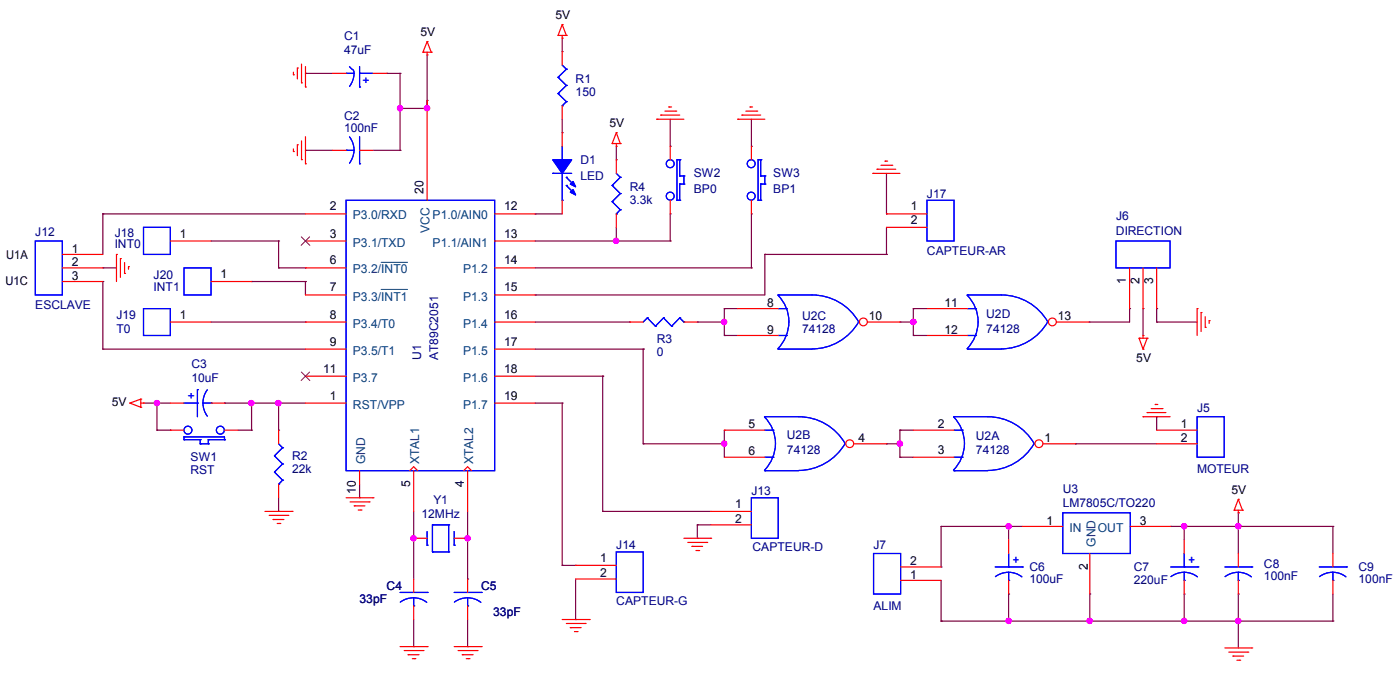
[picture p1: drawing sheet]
<svg xmlns="http://www.w3.org/2000/svg" width="300mm" height="145mm" viewBox="0 0 300 145" stroke-linecap="round" stroke-linejoin="round" font-family="sans-serif">
<!-- layer: Calque 1 -->
<path d="M59.7 86.3h.1M59.7 92.1h.1M59.7 86.3v5.8M59.7 86.3h5.8M77.1 106.6h.1M77.1 103.7v2.9" fill="none" stroke="#800040" stroke-width=".25"/>
<circle cx="59.7" cy="86.3" r=".56" fill="#f0f"/>
<circle cx="59.7" cy="86.3" r=".56" fill="none" stroke="#f0f" stroke-width=".25"/>
<path d="M51 92.1h2.9M53.9 86.3h.1M53.9 92.1h.1M53.9 86.3v5.8M53.9 86.3h5.8" fill="none" stroke="#800040" stroke-width=".25"/>
<circle cx="53.9" cy="86.3" r=".56" fill="#f0f"/>
<circle cx="53.9" cy="86.3" r=".56" fill="none" stroke="#f0f" stroke-width=".25"/>
<path d="M33.6 86.3h.1M33.6 92.1h.1M33.6 86.3v5.8M33.6 86.3h2.9M48.1 86.3h.1M48.1 86.3h5.8" fill="none" stroke="#800040" stroke-width=".25"/>
<circle cx="33.6" cy="86.3" r=".56" fill="#f0f"/>
<circle cx="33.6" cy="86.3" r=".56" fill="none" stroke="#f0f" stroke-width=".25"/>
<g fill="none" stroke="#800040" stroke-width=".25">
<path d="M65.5 15.7h.1M65.5 15.7h5.8M91.6 11.8v11.4M65.5 32.2h.1M65.5 32.2h5.8M80 32.2h5.8M85.8 32.2h.1M85.8 23.2h.1M85.8 23.2v9M91.6 23.2h.1M30.8 86.3h2.8M33.6 86.3h.1"/>
<path d="M33.6 92.1h2.9M36.5 92.1h.1M59.7 109.5h.1M59.7 106.6v2.9"/>
</g>
<circle cx="85.7" cy="23.2" r=".56" fill="#f0f"/>
<circle cx="85.7" cy="23.2" r=".56" fill="none" stroke="#f0f" stroke-width=".25"/>
<path d="M82.9 15.7h.1M82.9 15.7h2.9M85.8 23.2h5.8M91.6 23.2h.1" fill="none" stroke="#800040" stroke-width=".25"/>
<circle cx="91.5" cy="23.2" r=".57" fill="#f0f"/>
<circle cx="91.5" cy="23.2" r=".57" fill="none" stroke="#f0f" stroke-width=".25"/>
<g fill="none" stroke="#800040" stroke-width=".25">
<path d="M85.8 15.7h.1M85.8 15.7v7.5M120.5 11.1h.1M120.5 8.2v2.9M91.6 21.5h.1M91.6 21.5v1.7M120.5 28.4h.1M120.5 25.5v2.9M114.7 45.8h.1M114.7 45.8h5.8M155.3 95h.1M155.3 95v2.9"/>
<path d="M192.9 92.1h.1M192.9 97.9h.1M192.9 95h.1M192.9 95v2.9M192.9 92.1h2.9M192.9 97.9h2.9"/>
</g>
<circle cx="192.9" cy="95" r=".56" fill="#f0f"/>
<circle cx="192.9" cy="95" r=".56" fill="none" stroke="#f0f" stroke-width=".25"/>
<g fill="none" stroke="#800040" stroke-width=".25">
<path d="M192.9 69h.1M192.9 69h2.9M195.8 66.1h.1M195.8 69h.1M195.8 71.9h.1M195.8 69v2.9M195.8 66.1h2.9M195.8 71.9h2.9M190 95h.1M192.9 92.1h.1M192.9 92.1v2.9h-2.9M230.5 95h.1"/>
<path d="M230.5 95h17.4"/>
</g>
<circle cx="195.8" cy="68.9" r=".56" fill="#f0f"/>
<circle cx="195.8" cy="68.9" r=".56" fill="none" stroke="#f0f" stroke-width=".25"/>
<path d="M155.3 66.1h.1M155.3 69h.1M155.3 69v2.9M155.3 66.1h2.8" fill="none" stroke="#800040" stroke-width=".25"/>
<circle cx="155.2" cy="68.9" r=".56" fill="#f0f"/>
<circle cx="155.2" cy="68.9" r=".56" fill="none" stroke="#f0f" stroke-width=".25"/>
<g fill="none" stroke="#800040" stroke-width=".25">
<path d="M22 74.8h.1M22 74.8h43.5M155.3 71.9h.1M155.3 71.9h2.8M233.5 69h8.6M233.5 69h.1M114.7 86.3h5.8M114.7 80.6h14.5M120.5 86.3h.1M129.2 80.6h.1M129.2 80.6v28.9M88.7 115.3h.1"/>
<path d="M88.7 109.5v14.5"/>
</g>
<circle cx="88.6" cy="115.3" r=".56" fill="#f0f"/>
<circle cx="88.6" cy="115.3" r=".56" fill="none" stroke="#f0f" stroke-width=".25"/>
<path d="M100.2 115.3h.1M100.2 109.5v14.5M100.2 124h.1" fill="none" stroke="#800040" stroke-width=".25"/>
<circle cx="100.2" cy="115.3" r=".56" fill="#f0f"/>
<circle cx="100.2" cy="115.3" r=".56" fill="none" stroke="#f0f" stroke-width=".25"/>
<path d="M88.7 138.5h.1M88.7 132.7v5.8M100.2 138.5h.1M100.2 132.7v5.8M216.2 133h.1M216.2 133h17.4" fill="none" stroke="#800040" stroke-width=".25"/>
<circle cx="216.2" cy="133" r=".56" fill="#f0f"/>
<circle cx="216.2" cy="133" r=".56" fill="none" stroke="#f0f" stroke-width=".25"/>
<path d="M216.2 112.7h.1M216.2 112.7v2.9M216.2 112.7h2.9M216.2 127.2h.1M216.2 127.2v5.8M233.6 127.2h.1M233.6 127.2v5.8" fill="none" stroke="#800040" stroke-width=".25"/>
<circle cx="216.2" cy="112.7" r=".56" fill="#f0f"/>
<circle cx="216.2" cy="112.7" r=".56" fill="none" stroke="#f0f" stroke-width=".25"/>
<path d="M251 112.7h.1M251 112.7h14.4M253.8 112.7h.1M253.8 112.7v2.9M265.4 112.7h.1M265.4 112.7v5.8" fill="none" stroke="#800040" stroke-width=".25"/>
<circle cx="265.4" cy="112.7" r=".57" fill="#f0f"/>
<circle cx="265.4" cy="112.7" r=".57" fill="none" stroke="#f0f" stroke-width=".25"/>
<circle cx="253.8" cy="112.7" r=".56" fill="#f0f"/>
<circle cx="253.8" cy="112.7" r=".56" fill="none" stroke="#f0f" stroke-width=".25"/>
<path d="M253.8 133h.1M265.4 127.2h.1M265.4 127.2v5.8h-11.6" fill="none" stroke="#800040" stroke-width=".25"/>
<circle cx="265.4" cy="133" r=".57" fill="#f0f"/>
<circle cx="265.4" cy="133" r=".57" fill="none" stroke="#f0f" stroke-width=".25"/>
<circle cx="253.8" cy="133" r=".56" fill="#f0f"/>
<circle cx="253.8" cy="133" r=".56" fill="none" stroke="#f0f" stroke-width=".25"/>
<path d="M233.6 133h.1M253.8 127.2h.1M253.8 127.2v5.8h-20.2" fill="none" stroke="#800040" stroke-width=".25"/>
<circle cx="233.6" cy="133" r=".56" fill="#f0f"/>
<circle cx="233.6" cy="133" r=".56" fill="none" stroke="#f0f" stroke-width=".25"/>
<g fill="none" stroke="#800040" stroke-width=".25">
<path d="M143.7 31.3h.1M143.7 25.5v5.8M161.1 31.3h.1M161.1 25.5v5.8M22 45.8h.1M22 45.8v8.7M22 45.8h43.5M114.7 51.6h17.4M114.7 57.4h46.4M132.1 51.6h.1M143.7 45.8h.1M143.7 45.8v5.8"/>
<path d="M161.1 57.4h.1M161.1 45.8h.1M161.1 45.8v11.6M114.7 74.8h23.2M137.9 74.8h.1M137.9 74.8v20.2M195.8 66.1h.1M195.8 66.1v2.9M247.9 69h8.7M247.9 69h.1M120.5 86.3v34.8M137.9 95h.1"/>
<path d="M137.9 95h17.4M247.9 89.2h.1M247.9 89.2v2.9M129.2 109.5h23.1M129.2 109.5h.1M149.5 112.4h.1M149.5 115.3h.1M149.5 112.4v2.9M149.5 112.4h2.8M201.7 112.7h14.5M201.7 112.7h.1M201.7 112.7v8.7"/>
<path d="M265.4 109.8h.1M265.4 109.8v2.9M120.5 121.1h.1M120.5 121.1h2.9M123.4 121.1h.1M123.4 132.7h.1M123.4 124v8.7M201.7 133h14.5M201.7 133h.1M201.7 121.4h.1M201.7 124.3v8.7M265.4 133h.1"/>
<path d="M265.4 133v5.8"/>
</g>
<circle cx="155.2" cy="95" r=".56" fill="#f0f"/>
<circle cx="155.2" cy="95" r=".56" fill="none" stroke="#f0f" stroke-width=".25"/>
<g fill="none" stroke="#800040" stroke-width=".25">
<path d="M132.1 34.2h.1M132.1 31.3v2.9M132.1 51.6h.1M132.1 48.7v2.9M22 60.3h.1M22 60.3v14.5M114.7 63.2h49.2M114.7 63.2h.1M114.7 69h20.3M135 69h.1M149.5 69h.1M155.3 66.1h.1"/>
<path d="M155.3 66.1v2.9h-5.8M242.1 66.1h.1M242.1 66.1v2.9M245 66.1h.1M245 66.1v5.8M247.9 66.1h.1M247.9 66.1v2.9M155.3 92.1h.1M155.3 92.1v2.9M265.4 112.7h.1M265.4 112.7h20.3M285.7 112.7h.1"/>
<path d="M285.7 112.7v5.8M265.4 133h.1M265.4 133h20.3M285.7 133h.1M285.7 127.2v5.8"/>
</g>
<circle cx="132.1" cy="51.6" r=".56" fill="#f0f"/>
<circle cx="132.1" cy="51.6" r=".56" fill="none" stroke="#f0f" stroke-width=".25"/>
<g fill="none" stroke="#800040" stroke-width=".25">
<path d="M190 37.1v8.7M22 57.4h.1M22 57.4h3M45.2 51.6h14.5M59.7 51.6h.1M59.7 57.4h.1M59.7 57.4h5.8M59.7 51.6v5.8M65.5 57.4h.1M132.1 51.6h11.6M143.7 51.6h.1M163.9 54.5h26.1"/>
<path d="M163.9 54.5h.1M163.9 54.5v8.7M190 45.8h.1M190 54.5h.1M190 48.7v5.8M45.2 69h20.3M53.9 60.3h11.6M53.9 60.3h.1M65.5 60.3h.1M65.5 69h.1M65.5 60.3v2.9"/>
</g>
<g fill="none" stroke="#f00" stroke-width=".25">
<path d="M62.9 16h.1M62.9 15.5v.5M63.7 14.6h.1M63.7 14.6v2.3M64.6 17.7h.1M64.6 13.7v4M65.5 18.6h.1M65.5 14.2v4.4M90.7 11.2h1.7M90.7 11.2h.1M91.6 11.8h.1M91.6 8.9h.1"/>
<path d="M91.6 11.2v.6M91.6 8.9l.8 2.3M91.6 8.9l-.9 2.3M92.4 11.2h.1M119.6 7.6h.1M119.6 7.6h1.8M120.5 8.2h.1M120.5 5.3h.1M120.5 7.6v.6M120.5 5.3l.9 2.3M120.5 5.3l-.9 2.3M121.4 7.6h.1"/>
<path d="M62.9 32.5h.1M62.9 31.9v.6M63.7 31h.1M63.7 31v2.3M64.6 34.2h.1M64.6 30.2v4M65.5 35.1h.1M65.5 29.3v5.8M131.2 30.7h1.8M131.2 30.7h.1M132.1 31.3h.1M132.1 28.4h.1"/>
<path d="M132.1 30.7v.6M132.1 28.4l.9 2.3M132.1 28.4l-.9 2.3M133 30.7h.1M140.8 25.5h.1M140.8 25.5h5.8M141.6 24.6h4.1M141.6 24.6h.1M142.5 23.8h2.4M143.4 22.9h.6M143.4 22.9h.1M144.9 23.8h.1"/>
<path d="M158.1 25.5h.1M158.1 25.5h5.8M159 24.6h.1M159 24.6h4.1M159.9 23.8h2.3M160.8 22.9h.5M160.8 22.9h.1M162.2 23.8h.1M187.1 37.1h.1M187.1 37.1h5.8M188 36.2h.1M188 36.2h4"/>
<path d="M188.8 35.4h2.4M189.7 34.5h.6M189.7 34.5h.1M191.2 35.4h.1M25 54.5h.1M25 54.5v5.8M25.8 55.4h.1M25.8 55.4v4M26.7 58.6h.1M26.7 56.2v2.4M27.5 57.1h.1M27.5 57.1v.6"/>
<path d="M244.2 72.4h.1M244.2 72.4h1.7M244.2 72.4l.8 2.4M245 71.9h.1M245 74.8h.1M245 71.8v.6M245.9 72.4h.1M245.9 72.4l-.9 2.4M256.6 66.1h.1M256.6 66.1v5.8M257.5 66.9h.1M257.5 66.9v4.1"/>
<path d="M258.3 70.1h.1M258.3 67.8v2.3M259.2 68.7h.1M259.2 68.7v.6M27.8 86.3l2.4 .9M27.8 86.3h.1M30.2 87.2h.1M30.2 85.5h.1M30.2 85.5v1.7M30.2 86.3h.6M30.2 85.5l-2.4 .8M30.8 86.3h.1"/>
<path d="M195.8 92.1h8.7M195.8 97.9h8.7M245 89.2h.1M245 89.2h5.8M245.9 88.4h.1M245.9 88.4h4M246.7 87.5h2.4M247.6 86.6h.6M247.6 86.6h.1M249.1 87.5h.1M56.8 109.5h5.8M57.7 110.4h4"/>
<path d="M58.5 111.3h2.4M58.5 111.3h.1M59.4 112.1h.6M60 112.1h.1M61.7 110.4h.1M62.6 109.5h.1M74.2 106.6h5.8M75 107.5h4.1M75.9 108.3h.1M75.9 108.3h2.3M76.8 109.2h.6M77.4 109.2h.1"/>
<path d="M79.1 107.5h.1M80 106.6h.1M146.6 115.3h5.7M147.4 116.2h4.1M148.3 117h.1M148.3 117h2.3M149.2 117.9h.6M149.8 117.9h.1M151.5 116.2h.1M152.3 115.3h.1M253.8 115.6v2.9M264.5 109.3h.1"/>
<path d="M264.5 109.3h1.8M265.4 109.8h.1M265.4 106.9h.1M265.4 109.3v.5M265.4 106.9l.9 2.4M265.4 106.9l-.9 2.4M266.3 109.3h.1M85.8 138.5h5.8M86.6 139.3h4.1M90.7 139.3h.1M91.6 138.5h.1M97.4 138.5h5.8"/>
<path d="M98.2 139.3h4.1M102.3 139.3h.1M103.2 138.5h.1M120.5 132.7h5.8M121.4 133.5h4M122.2 134.4h2.4M122.2 134.4h.1M123.1 135.3h.6M123.4 121.1h8.7M123.4 124h8.7M123.7 135.3h.1M125.4 133.5h.1"/>
<path d="M126.3 132.7h.1M253.8 124.3v2.9M262.6 138.8h5.7M263.4 139.7h4.1M267.5 139.7h.1M268.3 138.8h.1M87.5 140.2h2.3M87.5 140.2h.1M88.4 141.1h.5M88.9 141.1h.1M99.1 140.2h2.3M99.1 140.2h.1"/>
<path d="M99.9 141.1h.6M100.5 141.1h.1M264.3 140.5h.1M264.3 140.5h2.3M265.1 141.4h.6M265.7 141.4h.1"/>
</g>
<g fill="none" stroke="#00f" stroke-width=".25">
<path d="M204.4 89.3a8.1 8.1 0 0 1 0 11.4M204.5 89.2h7.2a11.5 11.5 0 0 1 10 5.9M204.5 89.2h.1M204.5 92.1h1.7M204.5 97.9h1.7M206.2 92.1h.1M206.2 97.9h.1M221.7 95a11.6 11.6 0 0 1-10 5.8M132.1 118.2h5.8v8.7h-5.8zM204.5 100.8h7.2M204.5 100.8h.1M253.8 118.5v2.9"/>
<path d="M251 121.4h5.8M253.8 122.6l1.5 .2 1.4 .7M253.8 124.3h.1M253.8 121.4h.1M253.8 122.6l-1.5 .2-1.3 .7M253.8 122.6v1.7M256.8 121.4h.1"/>
</g>
<circle cx="222.7" cy="95" r=".84" fill="#fff"/>
<g fill="none" stroke="#f00" stroke-width=".25">
<path d="M132.1 34.2v2.9M143.7 31.3v2.9M36.5 51.6h8.7M132.1 45.8v2.9M143.7 42.9v2.9M242.1 57.4v8.7M245 57.4v8.7M247.9 57.4v8.7M158.1 66.1h8.7M158.1 71.9h8.7M36.5 92.1h2.9M48.1 92.1h2.9"/>
<path d="M223.6 95h6.9M152.3 109.5h8.8M152.3 112.4h8.8M265.4 118.5v2.9M265.4 124.3v2.9"/>
<circle cx="222.7" cy="95" r=".84"/>
</g>
<g fill="none" stroke="#00f" stroke-width=".25">
<path d="M131.2 39.7h.1M131.2 39.7l1.8 1.8M132.1 37.1l.9 .9M133 38h.1M133 38l-1.8 1.7M145.7 37.7h.9M145.7 39.4h.1M145.7 37.7h.1M145.7 34.2h.1M145.7 34.2v3.5M145.7 39.4v3.5M145.7 39.4h.9"/>
<path d="M145.7 34.2h-.6v8.7M146.6 39.4h.1M146.6 37.7h.1M146.6 37.7v1.7M30.8 48.7h5.7v5.8h-5.7zM131.2 43.2h.1M131.2 43.2l1.8 1.7M132.1 45.8h.1M133 41.5h.1M133 44.9h.1M133 41.5l-1.8 1.7M133 44.9l-.9 .9"/>
<path d="M145.1 42.9h.1M145.1 42.9h.6M145.7 42.9h.1M239.2 51.6h11.6v5.8h-11.6zM166.7 63.2a8.1 8.1 0 0 1 0 11.5M166.8 63.2h7.3a11.5 11.5 0 0 1 10 5.8M166.8 74.8h7.3M166.8 63.2h.1M166.8 74.8h.1M166.8 66.1h1.8M166.8 71.9h1.8M168.6 66.1h.1"/>
<path d="M168.6 71.9h.1M184.1 68.9a11.6 11.6 0 0 1-10 5.8M39.4 93.6h8.7v.6M39.4 93.6h.1M39.4 94.2h.1M39.4 93.6v.6M39.4 94.2h3.5M42.9 94.2h.1M42.9 95h.1M42.9 94.2v.8M42.9 95h1.7M44.6 95h.1"/>
<path d="M44.6 94.2h.1M44.6 94.2h3.5M44.6 94.2v.8M48.1 94.2h.1M161.1 106.6h5.7v8.7h-5.7zM262.6 121.4h5.7M265.4 122.6l1.5 .2 1.3 .7M265.4 124.3h.1M265.4 122.6l-1.5 .2-1.3 .7M265.4 122.6v1.7M268.3 121.4h.1"/>
<circle cx="143.7" cy="35.1" r=".85"/>
<circle cx="143.7" cy="42" r=".85"/>
<circle cx="40.3" cy="92.1" r=".85"/>
<circle cx="47.2" cy="92.1" r=".85"/>
</g>
<circle cx="185.1" cy="69" r=".84" fill="#fff"/>
<g fill="none" stroke="#f00" stroke-width=".25">
<path d="M120.5 11.1v2.8M71.3 32.2h2.9M77.1 32.2h2.9M91.6 21.5v21.4M120.5 22.7v2.8M161.1 31.3v2.9M13.4 57.4h8.6M13.4 54.5h8.6M65.5 45.8h8.7M65.5 51.6h8.7M65.5 57.4h8.7M106 45.8h8.7"/>
<path d="M106 51.6h8.7M106 57.4h8.7M161.1 42.9v2.9M13.4 60.3h8.6M36.5 69h8.7M65.5 69h8.7M65.5 63.2h8.7M65.5 74.8h8.7M106 69h8.7M106 63.2h8.7M106 74.8h8.7M186 69h6.9"/>
<path d="M198.7 66.1h8.7M198.7 71.9h8.7M65.5 86.3h8.7M65.5 80.6h8.7M106 86.3h8.7M106 80.6h8.7M247.9 92.1h8.7M247.9 95h8.7M77.1 100.8v2.9M88.7 100.8v8.7M89.5 100.8l-.8-.8-.9 .8M100.2 100.8v8.7"/>
<path d="M101.1 100.8l-.9-.8-.8 .8M219.1 112.7h8.7M233.6 118.5v8.7M242.3 112.7h8.7M285.7 118.5v2.9M88.7 124v2.9M88.7 129.8v2.9M100.2 124v2.9M100.2 129.8v2.9M285.7 124.3v2.9"/>
<circle cx="185.1" cy="69" r=".84"/>
</g>
<g fill="none" stroke="#00f" stroke-width=".25">
<path d="M119.6 16.6h.1M119.6 16.6l1.8 1.7M120.5 13.9l.9 .9M121.4 14.8h.1M121.4 18.3h.1M121.4 14.8l-1.8 1.8M121.4 18.3l-1.8 1.7M74.2 32.2h1.7M74.2 32.2h.1M74.9 29.3a4.6 4.6 0 0 1 0 5.6M77.1 35.1h.1M77.1 29.3v5.8"/>
<path d="M119.6 20h.1M119.6 20l1.8 1.8M120.5 22.7h.1M121.4 21.8h.1M121.4 21.8l-.9 .9M163.1 37.7h.8M163.1 39.4h.1M163.1 37.7h.1M163.1 34.2h.1M163.1 34.2v3.5M163.1 39.4v3.5M163.1 39.4h.8"/>
<path d="M163.1 34.2h-.6v8.7M163.9 39.4h.1M163.9 37.7h.1M163.9 37.7v1.7M7.6 51.6h5.8v11.6h-5.8zM74.2 42.9h31.8v57.9h-31.8zM162.5 42.9h.1M162.5 42.9h.6M163.1 42.9h.1M30.8 66.1h5.7v5.7h-5.7zM207.3 63.2a8.1 8.1 0 0 1 0 11.5M207.4 63.2h7.2a11.5 11.5 0 0 1 10.1 5.8"/>
<path d="M207.4 74.8h7.2M207.4 63.2h.1M207.4 74.8h.1M207.4 66.1h1.7M207.4 71.9h1.7M209.1 66.1h.1M209.1 71.9h.1M224.6 68.9a11.6 11.6 0 0 1-10 5.8M256.6 89.2h5.8v8.7h-5.8zM227.8 109.8h14.5v8.7h-14.5zM85.8 126.9h5.8M88.7 128l1.5 .3 1.3 .7"/>
<path d="M88.7 129.8h.1M88.7 128l-1.6 .3-1.3 .7M88.7 128v1.8M91.6 126.9h.1M97.4 126.9h5.8M100.2 129.8h.1M100.2 128l-1.5 .3-1.3 .7M100.2 128v1.8M100.2 128l1.5 .3 1.4 .7M103.2 126.9h.1M282.8 121.4h5.8M285.7 124.3h.1"/>
<path d="M285.7 122.6l-1.5 .2-1.4 .7M285.7 122.6v1.7M285.7 122.6l1.5 .2 1.3 .7M288.6 121.4h.1"/>
<circle cx="161" cy="35.1" r=".85"/>
<circle cx="161" cy="42" r=".85"/>
</g>
<path d="M64.6 50.7l1.8 1.8M66.4 50.7l-1.9 1.8M64.6 79.7l1.8 1.8M66.4 79.7l-1.9 1.8" fill="none" stroke="#804000" stroke-width=".21"/>
<path d="M81.7 56.2h5.7M81.7 62h5.7" fill="none" stroke="#004080" stroke-width=".21"/>
<circle cx="225.6" cy="69" r=".84" fill="#fff"/>
<g fill="none" stroke="#f00" stroke-width=".25">
<path d="M71.3 15.7h2.9M80 15.7h2.9M190 45.8h8.7M190 48.7h8.7M45.2 60.3h8.7M135 69h2.9M146.6 69h2.9M226.5 69h7M36.5 86.3h2.9M45.2 86.3h2.9M59.7 92.1v2.9M59.7 103.7v2.9"/>
<path d="M216.2 115.6v2.9M193 124.3h8.7M193 121.4h8.7M216.2 124.3v2.9"/>
<circle cx="225.6" cy="69" r=".84"/>
</g>
<g fill="none" stroke="#00f" stroke-width=".25">
<path d="M74.2 15.7h1.7M74.2 15.7h.1M74.9 14.3l.4 .4a1.15 1.15 0 0 1 .6 1.5l-.3 1-.7 1.3M77.1 18.6h.1M77.1 15.7h.1M77.1 14.2v4.4M77.1 15.7h2.9M118.5 37.1h4M118.5 37.1h.1M120.5 34.2h.1M120.5 31.3v2.9M120.5 37.1v5.8"/>
<path d="M39.4 57.4h5.8v5.8h-5.8zM120.5 42.9h.1M198.7 42.9h5.8v8.7h-5.8zM138.8 68.1h.1M138.8 68.1l1.7 1.8M138.8 68.1l-.9 .9M140.5 69.9h.1M142.2 68.1h.1M142.2 68.1l1.8 1.8M142.2 68.1l-1.7 1.8M144 69.9h.1M145.7 68.1h.1"/>
<path d="M145.7 68.1l.9 .9M145.7 68.1l-1.7 1.8M146.6 69h.1M39.4 86.3h2.9M42.3 83.4h.1M42.3 86.3h.1M42.3 83.4v5.8M43.5 86.3l.2 1.5 .7 1.3M43.5 86.3h1.7M44.4 83.5l-.7 1.3-.2 1.5M45.2 86.3h.1M58.8 97.6h.1"/>
<path d="M58.8 97.6l1.8 1.8M59.7 95l.9 .9M60.6 95.9h.1M60.6 99.4h.1M60.6 95.9l-1.8 1.7M60.6 99.4l-1.8 1.7M58.8 101.1h.1M58.8 101.1l1.8 1.7M59.7 103.7h.1M60.6 102.8h.1M60.6 102.8l-.9 .9M187.2 118.5h5.8v8.7h-5.8z"/>
<path d="M216.2 118.5v2.9M213.3 121.4h5.8M216.2 122.6l1.5 .2 1.3 .7M216.2 124.3h.1M216.2 121.4h.1M216.2 122.6l-1.5 .2-1.3 .7M216.2 122.6v1.7M219.1 121.4h.1"/>
</g>
<path d="M118.5 34.2h4l-2 2.9z" fill-rule="evenodd" fill="#00f"/>
<path d="M118.5 34.2h4l-2 2.9z" fill="none" stroke="#00f" stroke-width=".25"/>
<path d="M122.2 41.2l.6-.6 .6 1.2z" fill-rule="evenodd" fill="#00f"/>
<path d="M122.2 41.2l.6-.6 .6 1.2z" fill="none" stroke="#00f" stroke-width=".25"/>
<path d="M122.2 39.4l.6-.5 .6 1.1z" fill-rule="evenodd" fill="#00f"/>
<path d="M118.5 37.1h4M118.5 37.1h.1M120.5 34.2h.1M120.5 31.3v2.9M120.5 37.1v5.8M121.4 38l1.7 1.7M121.4 39.7l1.7 1.8M121.4 38h.1M121.4 39.7h.1M122.2 39.4l.6-.5 .6 1.1zM120.5 42.9h.1" fill="none" stroke="#00f" stroke-width=".25"/>
<path d="M118.5 34.2h4l-2 2.9z" fill-rule="evenodd" fill="#00f"/>
<path d="M118.5 34.2h4l-2 2.9z" fill="none" stroke="#00f" stroke-width=".25"/>
<path d="M122.2 41.2l.6-.6 .6 1.2z" fill-rule="evenodd" fill="#00f"/>
<path d="M122.2 41.2l.6-.6 .6 1.2z" fill="none" stroke="#00f" stroke-width=".25"/>
<path d="M122.2 39.4l.6-.5 .6 1.1z" fill-rule="evenodd" fill="#00f"/>
<g fill="none" stroke="#00f" stroke-width=".25">
<path d="M121.4 38l1.7 1.7M121.4 39.7l1.7 1.8M121.4 38h.1M121.4 39.7h.1M122.2 39.4l.6-.5 .6 1.1zM163.9 89.3a8.1 8.1 0 0 1 0 11.4M163.9 89.2h7.3a11.5 11.5 0 0 1 10 5.9M163.9 89.2h.1M163.9 92.1h1.8M163.9 97.9h1.8M165.7 92.1h.1M165.7 97.9h.1"/>
<path d="M181.2 95a11.7 11.7 0 0 1-10 5.8M91.6 116.8h.1M91.6 113.8v3M92.7 112.4h3.5M92.7 118.2h.1M92.7 112.4h.1M92.7 112.4v5.8M92.7 118.2h3.5M96.2 118.2h.1M96.2 112.4h.1M96.2 112.4v5.8M97.4 116.8h.1"/>
<path d="M97.4 113.8v3M163.9 100.8h7.3M163.9 100.8h.1"/>
</g>
<path d="M120.5 28.4v2.9M120.5 42.9v2.9M155.3 92.1h8.6M155.3 97.9h8.6M88.7 115.3h2.9M97.4 115.3h2.8" fill="none" stroke="#f00" stroke-width=".25"/>
<circle cx="182.2" cy="95" r=".84" fill="#fff"/>
<g fill="none" stroke="#f00" stroke-width=".25">
<path d="M183 95h7"/>
<circle cx="182.2" cy="95" r=".84"/>
</g>
<circle cx="59.7" cy="86.3" r=".56" fill="#f0f"/>
<circle cx="59.7" cy="86.3" r=".56" fill="none" stroke="#f0f" stroke-width=".25"/>
<circle cx="53.9" cy="86.3" r=".56" fill="#f0f"/>
<circle cx="53.9" cy="86.3" r=".56" fill="none" stroke="#f0f" stroke-width=".25"/>
<circle cx="33.6" cy="86.3" r=".56" fill="#f0f"/>
<circle cx="33.6" cy="86.3" r=".56" fill="none" stroke="#f0f" stroke-width=".25"/>
<circle cx="85.7" cy="23.2" r=".56" fill="#f0f"/>
<circle cx="85.7" cy="23.2" r=".56" fill="none" stroke="#f0f" stroke-width=".25"/>
<circle cx="91.5" cy="23.2" r=".57" fill="#f0f"/>
<circle cx="91.5" cy="23.2" r=".57" fill="none" stroke="#f0f" stroke-width=".25"/>
<circle cx="192.9" cy="95" r=".56" fill="#f0f"/>
<circle cx="192.9" cy="95" r=".56" fill="none" stroke="#f0f" stroke-width=".25"/>
<circle cx="195.8" cy="68.9" r=".56" fill="#f0f"/>
<circle cx="195.8" cy="68.9" r=".56" fill="none" stroke="#f0f" stroke-width=".25"/>
<circle cx="155.2" cy="68.9" r=".56" fill="#f0f"/>
<circle cx="155.2" cy="68.9" r=".56" fill="none" stroke="#f0f" stroke-width=".25"/>
<circle cx="88.6" cy="115.3" r=".56" fill="#f0f"/>
<circle cx="88.6" cy="115.3" r=".56" fill="none" stroke="#f0f" stroke-width=".25"/>
<circle cx="100.2" cy="115.3" r=".56" fill="#f0f"/>
<circle cx="100.2" cy="115.3" r=".56" fill="none" stroke="#f0f" stroke-width=".25"/>
<circle cx="216.2" cy="133" r=".56" fill="#f0f"/>
<circle cx="216.2" cy="133" r=".56" fill="none" stroke="#f0f" stroke-width=".25"/>
<circle cx="216.2" cy="112.7" r=".56" fill="#f0f"/>
<circle cx="216.2" cy="112.7" r=".56" fill="none" stroke="#f0f" stroke-width=".25"/>
<circle cx="265.4" cy="112.7" r=".57" fill="#f0f"/>
<circle cx="265.4" cy="112.7" r=".57" fill="none" stroke="#f0f" stroke-width=".25"/>
<circle cx="253.8" cy="112.7" r=".56" fill="#f0f"/>
<circle cx="253.8" cy="112.7" r=".56" fill="none" stroke="#f0f" stroke-width=".25"/>
<circle cx="265.4" cy="133" r=".57" fill="#f0f"/>
<circle cx="265.4" cy="133" r=".57" fill="none" stroke="#f0f" stroke-width=".25"/>
<circle cx="253.8" cy="133" r=".56" fill="#f0f"/>
<circle cx="253.8" cy="133" r=".56" fill="none" stroke="#f0f" stroke-width=".25"/>
<circle cx="233.6" cy="133" r=".56" fill="#f0f"/>
<circle cx="233.6" cy="133" r=".56" fill="none" stroke="#f0f" stroke-width=".25"/>
<circle cx="155.2" cy="95" r=".56" fill="#f0f"/>
<circle cx="155.2" cy="95" r=".56" fill="none" stroke="#f0f" stroke-width=".25"/>
<circle cx="132.1" cy="51.6" r=".56" fill="#f0f"/>
<circle cx="132.1" cy="51.6" r=".56" fill="none" stroke="#f0f" stroke-width=".25"/>
<g font-size="2.6">
<text x="119.1" y="4.1">5V</text>
<text x="90.1" y="7.8">5V</text>
<text x="130.6" y="27.3">5V</text>
<text x="90.8" y="41.6" transform="rotate(-90 90.8 41.6)">20</text>
<text x="70.7" y="45.1">2</text>
<text x="108.1" y="45.1">12</text>
<text x="195.2" y="47.9">2</text>
<text x="195.2" y="45.1">1</text>
<text x="38.6" y="50.9">1</text>
<text x="70.7" y="50.9">3</text>
<text x="108.1" y="50.9">13</text>
<text x="1.3" y="55.4">U1A</text>
<text x="15.4" y="54.1">1</text>
<text x="15.4" y="57">2</text>
<text x="15.4" y="59.9">3</text>
<text x="47.3" y="59.5">1</text>
<text x="70.7" y="56.6">6</text>
<text x="108.1" y="56.6">14</text>
<text x="1.2" y="61.1">U1C</text>
<text x="70.7" y="62.4">7</text>
<text x="108.1" y="62.4">15</text>
<text x="164.4" y="65.7">8</text>
<text x="202.5" y="65.7">11</text>
<text x="241.4" y="60.9" transform="rotate(-90 241.4 60.9)">1</text>
<text x="244.2" y="60.9" transform="rotate(-90 244.2 60.9)">2</text>
<text x="247.2" y="60.9" transform="rotate(-90 247.2 60.9)">3</text>
<text x="38.6" y="68.2">1</text>
<text x="70.7" y="68.2">8</text>
<text x="108.1" y="68.2">16</text>
<text x="164.4" y="71.5">9</text>
<text x="186.3" y="68.6">10</text>
<text x="202.5" y="71.5">12</text>
<text x="226.8" y="68.6">13</text>
<text x="70.7" y="74">9</text>
<text x="108.1" y="74">17</text>
<text x="243.6" y="77.5">5V</text>
<text x="69.3" y="79.8">11</text>
<text x="108.1" y="79.8">18</text>
<text x="24" y="86.9">5V</text>
<text x="70.7" y="85.6">1</text>
<text x="108.1" y="85.6">19</text>
<text x="160.5" y="91.7">5</text>
<text x="184" y="94.7">4</text>
<text x="201" y="91.7">2</text>
<text x="223.9" y="94.7">1</text>
<text x="253.1" y="91.7">1</text>
<text x="253.1" y="94.7">2</text>
<text x="160.5" y="97.5">6</text>
<text x="201" y="97.2">3</text>
<text x="76.3" y="105.7" transform="rotate(-90 76.3 105.7)">10</text>
<text x="87.9" y="104.3" transform="rotate(-90 87.9 104.3)">5</text>
<text x="99.5" y="104.3" transform="rotate(-90 99.5 104.3)">4</text>
<text x="264" y="105.8">5V</text>
<text x="157.6" y="108.8">1</text>
<text x="157.6" y="112">2</text>
<text x="224.3" y="112.3">1</text>
<text x="244.3" y="112.3">3</text>
<text x="128.6" y="120.3">1</text>
<text x="128.6" y="123.6">2</text>
<text x="195.1" y="123.9">1</text>
<text x="195.1" y="121">2</text>
<text x="233.2" y="122" transform="rotate(-90 233.2 122)">2</text>
</g>
<g font-size="2.6" fill="#000080">
<text x="73.7" y="11.6">47uF</text>
<text x="73.7" y="8.6">C1</text>
<text x="123.4" y="17.7">R1</text>
<text x="123.4" y="20.6">150</text>
<text x="73.7" y="25.7">C2</text>
<text x="73.7" y="28.3">100nF</text>
<text x="124.4" y="35.1">D1</text>
<text x="124.4" y="38.5">LED</text>
<text x="135" y="40.9">R4</text>
<text x="148.7" y="38">SW2</text>
<text x="148.7" y="41.4">BP0</text>
<text x="165.8" y="38">SW3</text>
<text x="165.8" y="41.4">BP1</text>
<text x="135" y="43.8">3.3k</text>
<text x="198.7" y="42.3">J17</text>
<text x="239.2" y="47.1">J6</text>
<text x="7.6" y="50.5">J12</text>
<text x="24.6" y="50.7">J18</text>
<text x="24.6" y="53.1">INT0</text>
<text x="239.2" y="50.3">DIRECTION</text>
<text x="32.9" y="59.7">J20</text>
<text x="198.7" y="54.7">CAPTEUR-AR</text>
<text x="32.9" y="62.3">INT1</text>
<text x="7.6" y="66.2">ESCLAVE</text>
<text x="25" y="68.4">J19</text>
<text x="25" y="71.3">T0</text>
<text x="171.9" y="68.5">U2C</text>
<text x="171.9" y="71.2">74128</text>
<text x="211.4" y="68.2">U2D</text>
<text x="211.4" y="71.2">74128</text>
<text x="90.3" y="77.1" transform="rotate(-90 90.3 77.1)">U1</text>
<text x="93.9" y="77.1" transform="rotate(-90 93.9 77.1)">AT89C2051</text>
<text x="140.8" y="73.4">R3</text>
<text x="140.8" y="76.2">0</text>
<text x="41.1" y="81.8">10uF</text>
<text x="41.1" y="78.8">C3</text>
<text x="256.6" y="88.3">J5</text>
<text x="168.7" y="94.1">U2B</text>
<text x="209.2" y="94.2">U2A</text>
<text x="40.9" y="98.8">SW1</text>
<text x="40.9" y="101.6">RST</text>
<text x="62.6" y="98.4">R2</text>
<text x="62.6" y="101.3">22k</text>
<text x="168.7" y="97.3">74128</text>
<text x="209.2" y="97.3">74128</text>
<text x="256.6" y="101.2">MOTEUR</text>
<text x="92.9" y="107.9">Y1</text>
<text x="161.1" y="106.1">J13</text>
<text x="227.8" y="105.7">U3</text>
<text x="90.4" y="110.9">12MHz</text>
<text x="227.8" y="108.6">LM7805C/TO220</text>
<text x="132.1" y="117.6">J14</text>
<text x="161.3" y="118">CAPTEUR-D</text>
<text x="187.2" y="117.6">J7</text>
<text x="220.7" y="122.3">C6</text>
<text x="220.7" y="124.9">100uF</text>
<text x="243" y="122.2">C7</text>
<text x="243" y="125.2">220uF</text>
<text x="270.9" y="121.6">C8</text>
<text x="270.9" y="124.3">100nF</text>
<text x="291.2" y="122.3">C9</text>
<text x="291.2" y="125">100nF</text>
<text x="77.1" y="129.2">33pF</text>
<text x="82.9" y="126.3">C4</text>
<text x="103.2" y="126.3">C5</text>
<text x="105.7" y="131.8">33pF</text>
<text x="132.1" y="129.6">CAPTEUR-G</text>
<text x="187.2" y="130.6">ALIM</text>
</g>
<g font-size="2.6" fill="#00f">
<text x="77.5" y="16.6" transform="rotate(90 77.5 16.6)">+</text>
<text x="41.9" y="85.5" transform="rotate(-90 41.9 85.5)">+</text>
<text x="217.1" y="120.9">+</text>
<text x="254.7" y="120.9">+</text>
</g>
<g font-size="2.6" fill="#004080">
<text x="75.6" y="47">P3.0/RXD</text>
<text x="92.7" y="47">P1.0/AIN0</text>
<text x="75.6" y="52.8">P3.1/TXD</text>
<text x="92" y="49.8" transform="rotate(-90 92 49.8)">VCC</text>
<text x="92.7" y="52.8">P1.1/AIN1</text>
<text x="75.6" y="58.6">P3.2/INT0</text>
<text x="99.3" y="58.6">P1.2</text>
<text x="75.6" y="64.4">P3.3/INT1</text>
<text x="99.3" y="64.4">P1.3</text>
<text x="75.6" y="70.2">P3.4/T0</text>
<text x="99.3" y="70.2">P1.4</text>
<text x="75.6" y="76">P3.5/T1</text>
<text x="99.3" y="76">P1.5</text>
<text x="75.6" y="81.8">P3.7</text>
<text x="99.3" y="81.8">P1.6</text>
<text x="75.6" y="87.5">RST/VPP</text>
<text x="99.3" y="87.5">P1.7</text>
<text x="78.3" y="99.4" transform="rotate(-90 78.3 99.4)">GND</text>
<text x="89.9" y="99.4" transform="rotate(-90 89.9 99.4)">XTAL1</text>
<text x="101.4" y="99.4" transform="rotate(-90 101.4 99.4)">XTAL2</text>
<text x="229.2" y="113.9">IN</text>
<text x="235.3" y="113.9">OUT</text>
<text x="234.8" y="117.1" transform="rotate(-90 234.8 117.1)">GND</text>
</g>
</svg>
